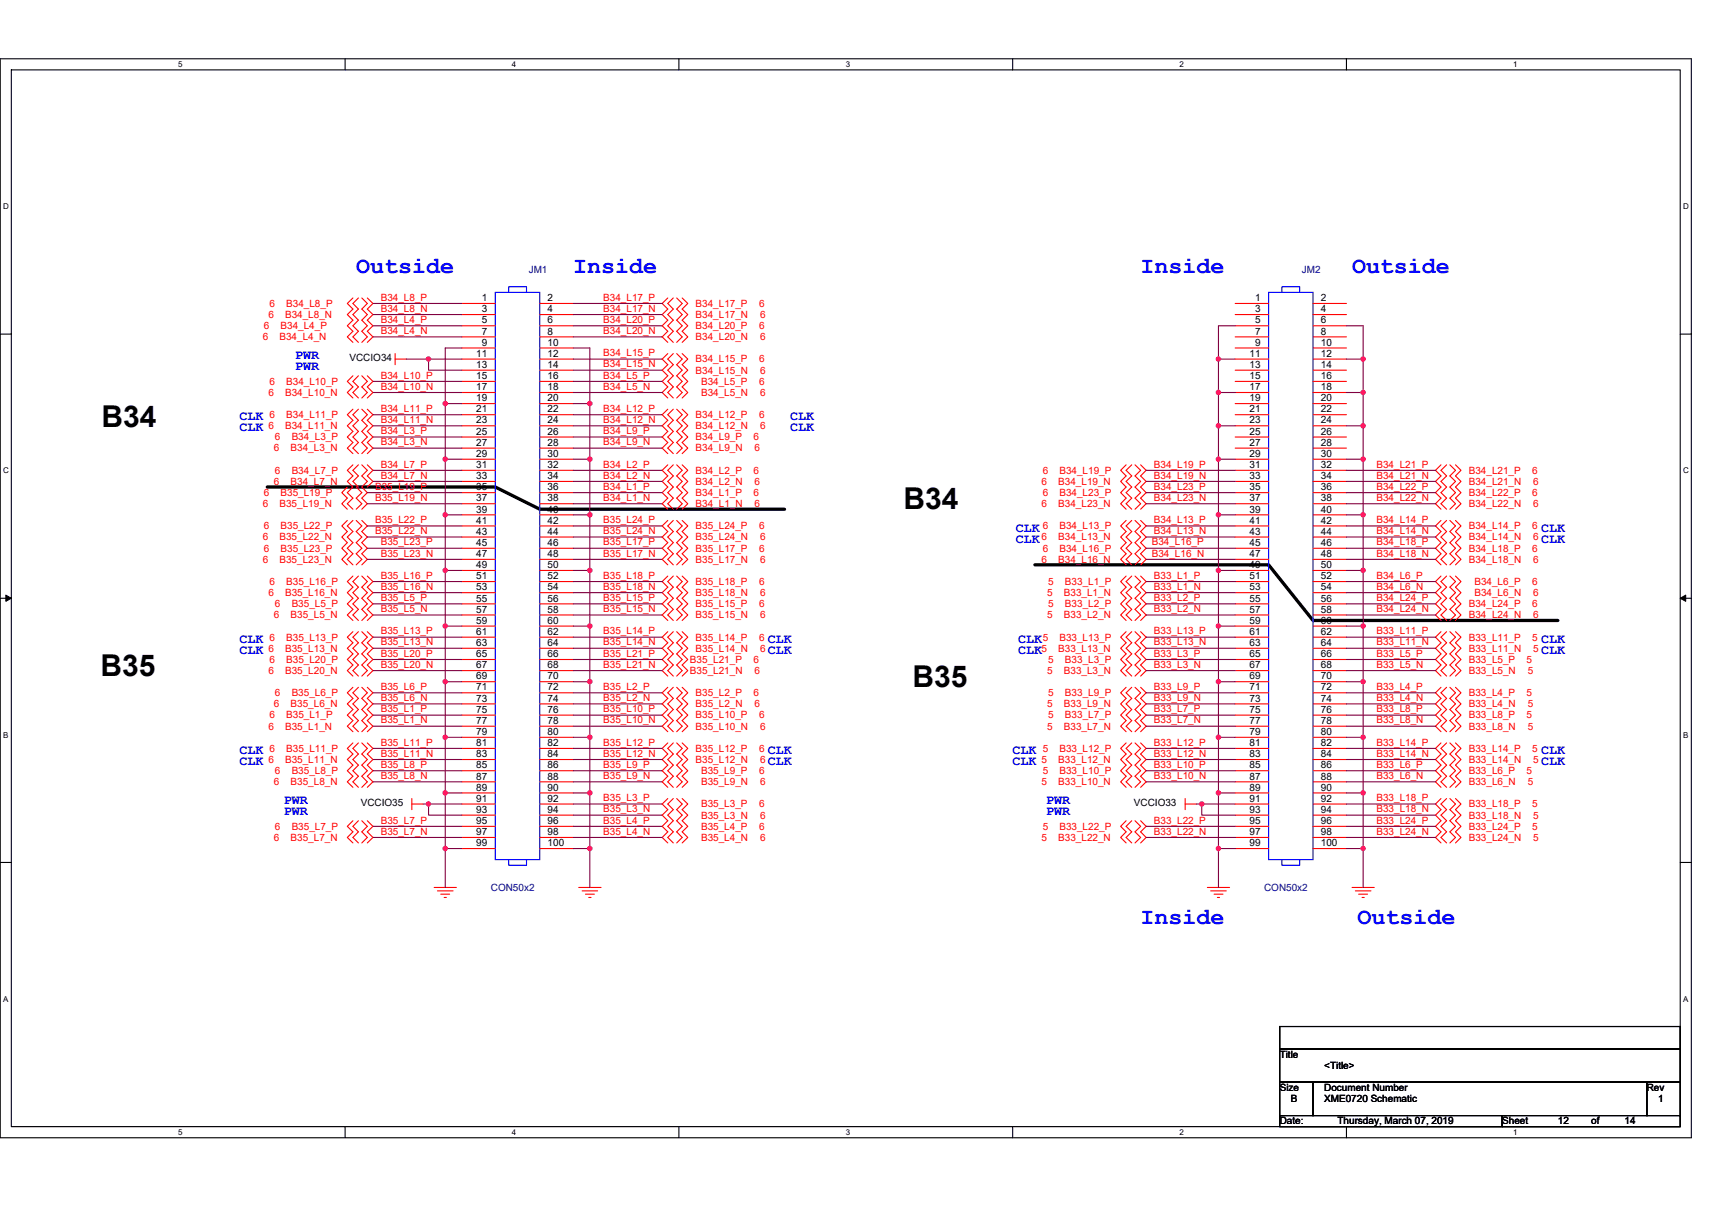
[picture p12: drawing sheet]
<svg xmlns="http://www.w3.org/2000/svg" width="297mm" height="210mm" viewBox="0 0 297 210" stroke-linecap="round" stroke-linejoin="round" font-family="sans-serif">
<path d="M0 10.2h293.5v187.2h-293.5zM2 12.1h289.5v183.4h-289.5z" fill="none" stroke="#000" stroke-width=".19"/>
<g fill="#fff">
<path d="M30.9 10.4h.8v1.6h-.8z"/>
<path d="M30.9 195.7h.8v1.6h-.8z"/>
</g>
<path d="M59.9 10.2v1.9M59.9 195.5v1.9" fill="none" stroke="#000" stroke-width=".19"/>
<g fill="#fff">
<path d="M88.8 10.4h.8v1.6h-.8z"/>
<path d="M88.8 195.7h.8v1.6h-.8z"/>
</g>
<path d="M117.8 10.2v1.9M117.8 195.5v1.9" fill="none" stroke="#000" stroke-width=".19"/>
<g fill="#fff">
<path d="M146.7 10.4h.8v1.6h-.8z"/>
<path d="M146.7 195.7h.8v1.6h-.8z"/>
</g>
<path d="M175.7 10.2v1.9M175.7 195.5v1.9" fill="none" stroke="#000" stroke-width=".19"/>
<g fill="#fff">
<path d="M204.7 10.4h.7v1.6h-.7z"/>
<path d="M204.7 195.7h.7v1.6h-.7z"/>
</g>
<path d="M233.6 10.2v1.9M233.6 195.5v1.9" fill="none" stroke="#000" stroke-width=".19"/>
<g fill="#fff">
<path d="M262.6 10.4h.7v1.6h-.7z"/>
<path d="M262.6 195.7h.7v1.6h-.7z"/>
<path d="M.5 35.1h1v1.5h-1z"/>
<path d="M292 35.1h1v1.5h-1z"/>
<path d="M.5 80.9h1v1.5h-1z"/>
<path d="M292 80.9h1v1.5h-1z"/>
</g>
<path d="M0 58h2M291.5 58h2" fill="none" stroke="#000" stroke-width=".19"/>
<g fill="#fff">
<path d="M.5 126.7h.9v1.6h-.9z"/>
<path d="M292 126.7h.9v1.6h-.9z"/>
</g>
<path d="M0 103.8h2M291.5 103.8h2" fill="none" stroke="#000" stroke-width=".19"/>
<path d="M1 103.3l1 .5-1 .6zM291.5 103.8l1-.5v1.1z" fill="#000" stroke="#000" stroke-width=".17"/>
<g fill="#fff">
<path d="M.5 172.6h.9v1.5h-.9z"/>
<path d="M292 172.6h.9v1.5h-.9z"/>
</g>
<path d="M0 149.7h2M291.5 149.7h2M222 178.1h69.5v3.9h-69.5zM222 182h69.5v5.8h-69.5zM222 187.8h5.8v5.8h-5.8zM222 193.6h38.6v1.9h-38.6zM227.8 187.8h57.9v5.8h-57.9zM260.6 193.6h30.9v1.9h-30.9zM285.7 187.8h5.8v5.8h-5.8z" fill="none" stroke="#000" stroke-width=".19"/>
<path d="M46.4 84.5h39.5l7.8 3.9h42.4M179.6 98h40.5l7.7 9.7h42.5" fill="none" stroke="#000" stroke-width=".57"/>
<g fill="none" stroke="#f00" stroke-width=".19">
<path d="M61.2 51.7l-.9 1 .9 .9-.9 1 .9 1-.9 .9 .9 1-.9 1 .9 .9M62.2 51.7l-1 1 1 .9-1 1 1 1-1 .9 1 1-1 1 1 .9M62.8 51.7l.9 1-.9 .9 .9 1-.9 1 .9 .9-.9 1 .9 1-.9 .9M63.7 51.7l1 1-1 .9 1 1-1 1 1 .9-1 1 1 1-1 .9M80.2 52.7h5.7M80.2 54.6h5.7M80.2 56.5h5.7M80.2 58.5h5.7M93.7 52.7h5.8M93.7 54.6h5.8M93.7 56.5h5.8M93.7 58.5h5.8"/>
<path d="M115.9 51.7l-1 1 1 .9-1 1 1 1-1 .9 1 1-1 1 1 .9M116.8 51.7l-.9 1 .9 .9-.9 1 .9 1-.9 .9 .9 1-.9 1 .9 .9M117.4 51.7l1 1-1 .9 1 1-1 1 1 .9-1 1 1 1-1 .9M118.4 51.7l.9 1-.9 .9 .9 1-.9 1 .9 .9-.9 1 .9 1-.9 .9M214.3 52.7h5.8M214.3 54.6h5.8M214.3 56.5h5.8M214.3 58.5h5.8M227.8 52.7h5.8M227.8 54.6h5.8M227.8 56.5h5.8M227.8 58.5h5.8"/>
<path d="M61.2 71l-.9 1 .9 .9-.9 1 .9 1-.9 .9 .9 1-.9 1 .9 .9M61.2 65.2l-.9 1 .9 .9-.9 1 .9 1M62.2 71l-1 1 1 .9-1 1 1 1-1 .9 1 1-1 1 1 .9M62.2 65.2l-1 1 1 .9-1 1 1 1M62.8 71l.9 1-.9 .9 .9 1-.9 1 .9 .9-.9 1 .9 1-.9 .9M62.8 65.2l.9 1-.9 .9 .9 1-.9 1M63.7 71l1 1-1 .9 1 1-1 1 1 .9-1 1 1 1-1 .9M63.7 65.2l1 1-1 .9 1 1-1 1M68.6 62.3h1.9M68.6 61.4v1.9M80.2 60.4h5.7M80.2 62.3h5.7"/>
<path d="M80.2 64.2h5.7M80.2 66.2h5.7M80.2 68.1h5.7M80.2 70h5.7M80.2 72h5.7M80.2 73.9h5.7M80.2 75.8h5.7M80.2 77.8h5.7M80.2 79.7h5.7M93.7 60.4h5.8M93.7 62.3h5.8M93.7 64.2h5.8"/>
<path d="M93.7 66.2h5.8M93.7 68.1h5.8M93.7 70h5.8M93.7 72h5.8M93.7 73.9h5.8M93.7 75.8h5.8M93.7 77.8h5.8M93.7 79.7h5.8M115.9 71l-1 1 1 .9-1 1 1 1-1 .9 1 1-1 1 1 .9M115.9 61.4l-1 .9 1 1-1 .9 1 1-1 1 1 .9-1 1 1 1M116.8 71l-.9 1 .9 .9-.9 1 .9 1-.9 .9 .9 1-.9 1 .9 .9M116.8 61.4l-.9 .9 .9 1-.9 .9 .9 1-.9 1 .9 .9-.9 1 .9 1"/>
<path d="M117.4 71l1 1-1 .9 1 1-1 1 1 .9-1 1 1 1-1 .9M117.4 61.4l1 .9-1 1 1 .9-1 1 1 1-1 .9 1 1-1 1M118.4 71l.9 1-.9 .9 .9 1-.9 1 .9 .9-.9 1 .9 1-.9 .9M118.4 61.4l.9 .9-.9 1 .9 .9-.9 1 .9 1-.9 .9 .9 1-.9 1M214.3 60.4h5.8M214.3 62.3h5.8M214.3 64.2h5.8M214.3 66.2h5.8M214.3 68.1h5.8M214.3 70h5.8M214.3 72h5.8M214.3 73.9h5.8"/>
<path d="M214.3 75.8h5.8M214.3 77.8h5.8M214.3 79.7h5.8M227.8 60.4h5.8M227.8 62.3h5.8M227.8 64.2h5.8M227.8 66.2h5.8M227.8 68.1h5.8M227.8 70h5.8M227.8 72h5.8M227.8 73.9h5.8M227.8 75.8h5.8"/>
<path d="M227.8 77.8h5.8M227.8 79.7h5.8M60.3 90.3l-1 1 1 .9-1 1 1 1-1 .9 1 1-1 1 1 .9M60.3 84.5l-1 1 1 .9-1 1 1 1M61.2 100l-.9 .9 .9 1-.9 .9 .9 1-.9 1 .9 .9-.9 1 .9 1M61.2 80.7l-.9 .9 .9 1-.9 .9 .9 1-.9 1 .9 .9-.9 1 .9 1M61.2 90.3l-.9 1 .9 .9-.9 1 .9 1-.9 .9 .9 1-.9 1 .9 .9M61.8 90.3l1 1-1 .9 1 1-1 1 1 .9-1 1 1 1-1 .9M61.8 84.5l1 1-1 .9 1 1-1 1M62.2 100l-1 .9 1 1-1 .9 1 1-1 1 1 .9-1 1 1 1M62.2 80.7l-1 .9 1 1-1 .9 1 1M62.8 100l.9 .9-.9 1 .9 .9-.9 1 .9 1-.9 .9 .9 1-.9 1"/>
<path d="M62.8 90.3l.9 1-.9 .9 .9 1-.9 1 .9 .9-.9 1 .9 1-.9 .9M62.8 80.7l.9 .9-.9 1 .9 .9-.9 1 .9 1-.9 .9 .9 1-.9 1M63.7 100l1 .9-1 1 1 .9-1 1 1 1-1 .9 1 1-1 1M63.7 80.7l1 .9-1 1 1 .9-1 1M80.2 81.6h5.7M80.2 83.5h5.7M80.2 85.5h5.7M80.2 87.4h5.7M80.2 89.3h5.7M80.2 91.3h5.7M80.2 93.2h5.7M80.2 95.1h5.7"/>
<path d="M80.2 97.1h5.7M80.2 99h5.7M93.7 81.6h5.8M93.7 83.5h5.8M93.7 85.5h5.8M93.7 87.4h5.8M93.7 89.3h5.8M93.7 91.3h5.8M93.7 93.2h5.8M93.7 95.1h5.8M93.7 97.1h5.8M93.7 99h5.8"/>
<path d="M115.9 80.7l-1 .9 1 1-1 .9 1 1-1 1 1 .9-1 1 1 1M115.9 100l-1 .9 1 1-1 .9 1 1-1 1 1 .9-1 1 1 1M115.9 90.3l-1 1 1 .9-1 1 1 1-1 .9 1 1-1 1 1 .9M116.8 80.7l-.9 .9 .9 1-.9 .9 .9 1-.9 1 .9 .9-.9 1 .9 1M116.8 100l-.9 .9 .9 1-.9 .9 .9 1-.9 1 .9 .9-.9 1 .9 1M116.8 90.3l-.9 1 .9 .9-.9 1 .9 1-.9 .9 .9 1-.9 1 .9 .9M117.4 80.7l1 .9-1 1 1 .9-1 1 1 1-1 .9 1 1-1 1M117.4 100l1 .9-1 1 1 .9-1 1 1 1-1 .9 1 1-1 1M117.4 90.3l1 1-1 .9 1 1-1 1 1 .9-1 1 1 1-1 .9M118.4 80.7l.9 .9-.9 1 .9 .9-.9 1 .9 1-.9 .9 .9 1-.9 1M118.4 100l.9 .9-.9 1 .9 .9-.9 1 .9 1-.9 .9 .9 1-.9 1M118.4 90.3l.9 1-.9 .9 .9 1-.9 1 .9 .9-.9 1 .9 1-.9 .9"/>
<path d="M195.4 90.3l-1 1 1 .9-1 1 1 1-1 .9 1 1-1 1 1 .9M195.4 80.7l-1 .9 1 1-1 .9 1 1-1 1 1 .9-1 1 1 1M195.4 100l-1 .9 1 1-1 .9 1 1-1 1 1 .9-1 1 1 1M196.4 90.3l-1 1 1 .9-1 1 1 1-1 .9 1 1-1 1 1 .9M196.4 80.7l-1 .9 1 1-1 .9 1 1-1 1 1 .9-1 1 1 1M196.4 100l-1 .9 1 1-1 .9 1 1-1 1 1 .9-1 1 1 1M196.9 90.3l1 1-1 .9 1 1-1 1 1 .9-1 1 1 1-1 .9M196.9 80.7l1 .9-1 1 1 .9-1 1 1 1-1 .9 1 1-1 1M196.9 100l1 .9-1 1 1 .9-1 1 1 1-1 .9 1 1-1 1M197.9 90.3l1 1-1 .9 1 1-1 1 1 .9-1 1 1 1-1 .9M197.9 80.7l1 .9-1 1 1 .9-1 1 1 1-1 .9 1 1-1 1M197.9 100l1 .9-1 1 1 .9-1 1 1 1-1 .9 1 1-1 1"/>
<path d="M214.3 81.6h5.8M214.3 83.5h5.8M214.3 85.5h5.8M214.3 87.4h5.8M214.3 89.3h5.8M214.3 91.3h5.8M214.3 93.2h5.8M214.3 95.1h5.8M214.3 97.1h5.8M214.3 99h5.8M227.8 81.6h5.8M227.8 83.5h5.8"/>
<path d="M227.8 85.5h5.8M227.8 87.4h5.8M227.8 89.3h5.8M227.8 91.3h5.8M227.8 93.2h5.8M227.8 95.1h5.8M227.8 97.1h5.8M227.8 99h5.8M250 90.3l-.9 1 .9 .9-.9 1 .9 1-.9 .9 .9 1-.9 1 .9 .9M250 100l-.9 .9 .9 1-.9 .9 .9 1-.9 1 .9 .9-.9 1 .9 1M250 80.7l-.9 .9 .9 1-.9 .9 .9 1-.9 1 .9 .9-.9 1 .9 1M251 90.3l-1 1 1 .9-1 1 1 1-1 .9 1 1-1 1 1 .9"/>
<path d="M251 100l-1 .9 1 1-1 .9 1 1-1 1 1 .9-1 1 1 1M251 80.7l-1 .9 1 1-1 .9 1 1-1 1 1 .9-1 1 1 1M251.6 90.3l.9 1-.9 .9 .9 1-.9 1 .9 .9-.9 1 .9 1-.9 .9M251.6 100l.9 .9-.9 1 .9 .9-.9 1 .9 1-.9 .9 .9 1-.9 1M251.6 80.7l.9 .9-.9 1 .9 .9-.9 1 .9 1-.9 .9 .9 1-.9 1M252.5 90.3l1 1-1 .9 1 1-1 1 1 .9-1 1 1 1-1 .9M252.5 100l1 .9-1 1 1 .9-1 1 1 1-1 .9 1 1-1 1M252.5 80.7l1 .9-1 1 1 .9-1 1 1 1-1 .9 1 1-1 1M61.2 109.6l-.9 1 .9 .9-.9 1 .9 1-.9 .9 .9 1-.9 1 .9 .9M61.2 119.3l-.9 .9 .9 1-.9 1 .9 .9-.9 1 .9 1-.9 .9 .9 1M62.2 109.6l-1 1 1 .9-1 1 1 1-1 .9 1 1-1 1 1 .9M62.2 119.3l-1 .9 1 1-1 1 1 .9-1 1 1 1-1 .9 1 1"/>
<path d="M62.8 109.6l.9 1-.9 .9 .9 1-.9 1 .9 .9-.9 1 .9 1-.9 .9M62.8 119.3l.9 .9-.9 1 .9 1-.9 .9 .9 1-.9 1 .9 .9-.9 1M63.7 109.6l1 1-1 .9 1 1-1 1 1 .9-1 1 1 1-1 .9M63.7 119.3l1 .9-1 1 1 1-1 .9 1 1-1 1 1 .9-1 1M80.2 100.9h5.7M80.2 102.8h5.7M80.2 104.8h5.7M80.2 106.7h5.7M80.2 108.6h5.7M80.2 110.6h5.7M80.2 112.5h5.7M80.2 114.4h5.7"/>
<path d="M80.2 116.4h5.7M80.2 118.3h5.7M93.7 100.9h5.8M93.7 102.8h5.8M93.7 104.8h5.8M93.7 106.7h5.8M93.7 108.6h5.8M93.7 110.6h5.8M93.7 112.5h5.8M93.7 114.4h5.8M93.7 116.4h5.8M93.7 118.3h5.8"/>
<path d="M115.9 109.6l-1 1 1 .9-1 1 1 1-1 .9 1 1-1 1 1 .9M115.9 119.3l-1 .9 1 1-1 1 1 .9-1 1 1 1-1 .9 1 1M116.8 109.6l-.9 1 .9 .9-.9 1 .9 1-.9 .9 .9 1-.9 1 .9 .9M116.8 119.3l-.9 .9 .9 1-.9 1 .9 .9-.9 1 .9 1-.9 .9 .9 1M117.4 109.6l1 1-1 .9 1 1-1 1 1 .9-1 1 1 1-1 .9M117.4 119.3l1 .9-1 1 1 1-1 .9 1 1-1 1 1 .9-1 1M118.4 109.6l.9 1-.9 .9 .9 1-.9 1 .9 .9-.9 1 .9 1-.9 .9M118.4 119.3l.9 .9-.9 1 .9 1-.9 .9 .9 1-.9 1 .9 .9-.9 1M195.4 109.6l-1 1 1 .9-1 1 1 1-1 .9 1 1-1 1 1 .9M195.4 119.3l-1 .9 1 1-1 1 1 .9-1 1 1 1-1 .9 1 1M196.4 109.6l-1 1 1 .9-1 1 1 1-1 .9 1 1-1 1 1 .9M196.4 119.3l-1 .9 1 1-1 1 1 .9-1 1 1 1-1 .9 1 1"/>
<path d="M196.9 109.6l1 1-1 .9 1 1-1 1 1 .9-1 1 1 1-1 .9M196.9 119.3l1 .9-1 1 1 1-1 .9 1 1-1 1 1 .9-1 1M197.9 109.6l1 1-1 .9 1 1-1 1 1 .9-1 1 1 1-1 .9M197.9 119.3l1 .9-1 1 1 1-1 .9 1 1-1 1 1 .9-1 1M214.3 100.9h5.8M214.3 102.8h5.8M214.3 104.8h5.8M214.3 106.7h5.8M214.3 108.6h5.8M214.3 110.6h5.8M214.3 112.5h5.8M214.3 114.4h5.8"/>
<path d="M214.3 116.4h5.8M214.3 118.3h5.8M227.8 100.9h5.8M227.8 102.8h5.8M227.8 104.8h5.8M227.8 106.7h5.8M227.8 108.6h5.8M227.8 110.6h5.8M227.8 112.5h5.8M227.8 114.4h5.8M227.8 116.4h5.8M227.8 118.3h5.8"/>
<path d="M250 119.3l-.9 .9 .9 1-.9 1 .9 .9-.9 1 .9 1-.9 .9 .9 1M250 109.6l-.9 1 .9 .9-.9 1 .9 1-.9 .9 .9 1-.9 1 .9 .9M251 119.3l-1 .9 1 1-1 1 1 .9-1 1 1 1-1 .9 1 1M251 109.6l-1 1 1 .9-1 1 1 1-1 .9 1 1-1 1 1 .9M251.6 119.3l.9 .9-.9 1 .9 1-.9 .9 .9 1-.9 1 .9 .9-.9 1M251.6 109.6l.9 1-.9 .9 .9 1-.9 1 .9 .9-.9 1 .9 1-.9 .9M252.5 119.3l1 .9-1 1 1 1-1 .9 1 1-1 1 1 .9-1 1M252.5 109.6l1 1-1 .9 1 1-1 1 1 .9-1 1 1 1-1 .9M61.2 128.9l-.9 1 .9 1-.9 .9 .9 1-.9 1 .9 .9-.9 1 .9 .9M62.2 128.9l-1 1 1 1-1 .9 1 1-1 1 1 .9-1 1 1 .9M62.8 128.9l.9 1-.9 1 .9 .9-.9 1 .9 1-.9 .9 .9 1-.9 .9M63.7 128.9l1 1-1 1 1 .9-1 1 1 1-1 .9 1 1-1 .9"/>
<path d="M71.5 139.5h1.9M71.5 138.6v1.9M80.2 120.2h5.7M80.2 122.2h5.7M80.2 124.1h5.7M80.2 126h5.7M80.2 128h5.7M80.2 129.9h5.7M80.2 131.8h5.7M80.2 133.8h5.7M80.2 135.7h5.7M80.2 137.6h5.7"/>
<path d="M80.2 139.5h5.7M93.7 120.2h5.8M93.7 122.2h5.8M93.7 124.1h5.8M93.7 126h5.8M93.7 128h5.8M93.7 129.9h5.8M93.7 131.8h5.8M93.7 133.8h5.8M93.7 135.7h5.8M93.7 137.6h5.8M93.7 139.5h5.8"/>
<path d="M115.9 128.9l-1 1 1 1-1 .9 1 1-1 1 1 .9-1 1 1 .9M115.9 138.6l-1 .9 1 1-1 1 1 .9-1 1 1 1-1 .9 1 1M116.8 128.9l-.9 1 .9 1-.9 .9 .9 1-.9 1 .9 .9-.9 1 .9 .9M116.8 138.6l-.9 .9 .9 1-.9 1 .9 .9-.9 1 .9 1-.9 .9 .9 1M117.4 128.9l1 1-1 1 1 .9-1 1 1 1-1 .9 1 1-1 .9M117.4 138.6l1 .9-1 1 1 1-1 .9 1 1-1 1 1 .9-1 1M118.4 128.9l.9 1-.9 1 .9 .9-.9 1 .9 1-.9 .9 .9 1-.9 .9M118.4 138.6l.9 .9-.9 1 .9 1-.9 .9 .9 1-.9 1 .9 .9-.9 1M195.4 128.9l-1 1 1 1-1 .9 1 1-1 1 1 .9-1 1 1 .9M196.4 128.9l-1 1 1 1-1 .9 1 1-1 1 1 .9-1 1 1 .9M196.9 128.9l1 1-1 1 1 .9-1 1 1 1-1 .9 1 1-1 .9M197.9 128.9l1 1-1 1 1 .9-1 1 1 1-1 .9 1 1-1 .9"/>
<path d="M205.6 139.5h2M205.6 138.6v1.9M214.3 120.2h5.8M214.3 122.2h5.8M214.3 124.1h5.8M214.3 126h5.8M214.3 128h5.8M214.3 129.9h5.8M214.3 131.8h5.8M214.3 133.8h5.8M214.3 135.7h5.8M214.3 137.6h5.8"/>
<path d="M214.3 139.5h5.8M227.8 120.2h5.8M227.8 122.2h5.8M227.8 124.1h5.8M227.8 126h5.8M227.8 128h5.8M227.8 129.9h5.8M227.8 131.8h5.8M227.8 133.8h5.8M227.8 135.7h5.8M227.8 137.6h5.8M227.8 139.5h5.8"/>
<path d="M250 128.9l-.9 1 .9 1-.9 .9 .9 1-.9 1 .9 .9-.9 1 .9 .9M250 138.6l-.9 .9 .9 1-.9 1 .9 .9-.9 1 .9 1-.9 .9 .9 1M251 128.9l-1 1 1 1-1 .9 1 1-1 1 1 .9-1 1 1 .9M251 138.6l-1 .9 1 1-1 1 1 .9-1 1 1 1-1 .9 1 1M251.6 128.9l.9 1-.9 1 .9 .9-.9 1 .9 1-.9 .9 .9 1-.9 .9M251.6 138.6l.9 .9-.9 1 .9 1-.9 .9 .9 1-.9 1 .9 .9-.9 1M252.5 128.9l1 1-1 1 1 .9-1 1 1 1-1 .9 1 1-1 .9M252.5 138.6l1 .9-1 1 1 1-1 .9 1 1-1 1 1 .9-1 1M61.2 142.4l-.9 1 .9 1-.9 .9 .9 1M62.2 142.4l-1 1 1 1-1 .9 1 1M62.8 142.4l.9 1-.9 1 .9 .9-.9 1M63.7 142.4l1 1-1 1 1 .9-1 1"/>
<path d="M75.3 154h3.9M75.9 154.6h2.7M76.5 155.2h1.5M77.1 155.7h.3M80.2 141.5h5.7M80.2 143.4h5.7M80.2 145.3h5.7M80.2 147.3h5.7M93.7 141.5h5.8M93.7 143.4h5.8M93.7 145.3h5.8M93.7 147.3h5.8"/>
<path d="M100.4 154h3.9M101 154.6h2.7M101.6 155.2h1.5M102.1 155.7h.4M195.4 142.4l-1 1 1 1-1 .9 1 1M196.4 142.4l-1 1 1 1-1 .9 1 1M196.9 142.4l1 1-1 1 1 .9-1 1M197.9 142.4l1 1-1 1 1 .9-1 1M209.5 154h3.8M210.1 154.6h2.7M210.6 155.2h1.6M211.2 155.7h.4"/>
<path d="M214.3 141.5h5.8M214.3 143.4h5.8M214.3 145.3h5.8M214.3 147.3h5.8M227.8 141.5h5.8M227.8 143.4h5.8M227.8 145.3h5.8M227.8 147.3h5.8M234.6 154h3.8M235.2 154.6h2.7M235.7 155.2h1.6M236.3 155.7h.4"/>
</g>
<path d="M85.9 50.7h7.8v98.5h-7.8zM88.3 50.7v-.9h3.1v.9M220.1 50.7h7.7v98.5h-7.7zM222.4 50.7v-.9h3.1v.9M88.3 149.2v1h3.1v-1M222.4 149.2v1h3.1v-1" fill="none" stroke="#00f" stroke-width=".19"/>
<g fill="none" stroke="#800040" stroke-width=".19">
<path d="M64.7 52.7h15.5M64.7 54.6h15.5M64.7 56.5h15.5M64.7 58.5h15.5M99.5 54.6h15.4M99.5 52.7h15.4M99.5 58.5h15.4M99.5 56.5h15.4M214.3 56.5h-2.9v5.8M233.6 56.5h2.9v5.8M64.7 73.9h15.5M64.7 72h15.5"/>
<path d="M64.7 77.8h15.5M64.7 75.8h15.5M64.7 68.1h15.5M64.7 66.2h15.5M70.5 62.3h3.9v1.9h5.8M74.4 62.3h5.8M77.3 79.7v9.6M77.3 70v9.7M77.3 79.7h2.9M77.3 70h2.9M80.2 60.4h-2.9v9.6M99.5 73.9h15.4"/>
<path d="M99.5 72h15.4M99.5 75.8h15.4M99.5 77.8h15.4M99.5 66.2h15.4M99.5 68.1h15.4M99.5 64.2h15.4M99.5 62.3h15.4M99.5 70h2.8M99.5 79.7h2.8M99.5 60.4h2.8v9.6M102.3 70v9.7M102.3 79.7v9.6"/>
<path d="M211.4 62.3h2.9M211.4 68.1h2.9M211.4 73.9h2.9M211.4 79.7h2.9M211.4 62.3v5.8M211.4 68.1v5.8M211.4 73.9v5.8M211.4 79.7v9.6M233.6 62.3h2.9M233.6 68.1h2.9M233.6 73.9h2.9M233.6 79.7h2.9"/>
<path d="M236.5 62.3v5.8M236.5 68.1v5.8M236.5 73.9v5.8M236.5 79.7v9.6M63.7 95.1h16.5M63.7 97.1h16.5M63.7 87.4h16.5M63.7 85.5h16.5M63.7 91.3h16.5M63.7 93.2h16.5M64.7 81.6h15.5M64.7 83.5h15.5"/>
<path d="M77.3 99v9.6M77.3 89.3v9.7M77.3 99h2.9M77.3 89.3h2.9M99.5 87.4h15.4M99.5 85.5h15.4M99.5 81.6h15.4M99.5 83.5h15.4M99.5 95.1h15.4M99.5 97.1h15.4M99.5 91.3h15.4M99.5 93.2h15.4"/>
<path d="M99.5 89.3h2.8M99.5 99h2.8M102.3 99v9.6M102.3 89.3v9.7M198.9 91.3h15.4M198.9 93.2h15.4M198.9 81.6h15.4M198.9 83.5h15.4M198.9 87.4h15.4M198.9 85.5h15.4M198.9 97.1h15.4M198.9 95.1h15.4"/>
<path d="M211.4 99h2.9M211.4 89.3h2.9M211.4 89.3v9.7M211.4 99v9.6M233.6 93.2h15.5M233.6 81.6h15.5M233.6 83.5h15.5M233.6 87.4h15.5M233.6 85.5h15.5M233.6 95.1h15.5M233.6 97.1h15.5M233.6 91.3h15.5"/>
<path d="M233.6 89.3h2.9M233.6 99h2.9M236.5 99v9.6M236.5 89.3v9.7M64.7 106.7h15.5M64.7 112.5h15.5M64.7 110.6h15.5M64.7 104.8h15.5M64.7 114.4h15.5M64.7 116.4h15.5M64.7 100.9h15.5M64.7 102.8h15.5"/>
<path d="M77.3 118.3v9.7M77.3 108.6v9.7M77.3 118.3h2.9M77.3 108.6h2.9M99.5 112.5h15.4M99.5 110.6h15.4M99.5 114.4h15.4M99.5 116.4h15.4M99.5 106.7h15.4M99.5 104.8h15.4M99.5 102.8h15.4M99.5 100.9h15.4"/>
<path d="M99.5 118.3h2.8v9.7M99.5 108.6h2.8v9.7M198.9 110.6h15.4M198.9 112.5h15.4M198.9 106.7h15.4M198.9 104.8h15.4M198.9 100.9h15.4M198.9 102.8h15.4M198.9 114.4h15.4M198.9 116.4h15.4M211.4 118.3h2.9M211.4 108.6h2.9"/>
<path d="M211.4 118.3v9.7M211.4 108.6v9.7M233.6 106.7h15.5M233.6 104.8h15.5M233.6 110.6h15.5M233.6 112.5h15.5M233.6 114.4h15.5M233.6 116.4h15.5M233.6 100.9h15.5M233.6 102.8h15.5M233.6 118.3h2.9v9.7M233.6 108.6h2.9v9.7"/>
<path d="M64.7 129.9h15.5M64.7 131.8h15.5M64.7 135.7h15.5M64.7 133.8h15.5M64.7 126h15.5M64.7 124.1h15.5M64.7 120.2h15.5M64.7 122.2h15.5M73.4 139.5h1v2h5.8M74.4 139.5h5.8M77.3 137.6v9.7M77.3 128v9.6"/>
<path d="M77.3 137.6h2.9M77.3 128h2.9M99.5 129.9h15.4M99.5 131.8h15.4M99.5 139.5h15.4M99.5 135.7h15.4M99.5 133.8h15.4M99.5 126h15.4M99.5 124.1h15.4M99.5 122.2h15.4M99.5 120.2h15.4M99.5 137.6h2.8"/>
<path d="M99.5 128h2.8M102.3 137.6v9.7M102.3 128v9.6M198.9 129.9h15.4M198.9 131.8h15.4M198.9 122.2h15.4M198.9 120.2h15.4M198.9 126h15.4M198.9 124.1h15.4M198.9 133.8h15.4M198.9 135.7h15.4M207.6 139.5h.9v2h5.8"/>
<path d="M208.5 139.5h5.8M211.4 128h2.9M211.4 128v9.6M211.4 137.6h2.9M211.4 137.6v9.7M233.6 122.2h15.5M233.6 120.2h15.5M233.6 133.8h15.5M233.6 135.7h15.5M233.6 131.8h15.5M233.6 129.9h15.5M233.6 124.1h15.5"/>
<path d="M233.6 126h15.5M233.6 139.5h15.5M233.6 137.6h2.9M233.6 128h2.9M236.5 137.6v9.7M236.5 128v9.6M64.7 145.3h15.5M64.7 143.4h15.5M77.3 147.3v6.7M77.3 147.3h2.9M99.5 145.3h15.4M99.5 143.4h15.4"/>
<path d="M99.5 141.5h15.4M99.5 147.3h2.8M102.3 147.3v6.7M198.9 145.3h15.4M198.9 143.4h15.4M211.4 147.3h2.9M211.4 147.3v6.7M233.6 141.5h15.5M233.6 143.4h15.5M233.6 145.3h15.5M233.6 147.3h2.9M236.5 147.3v6.7"/>
</g>
<g fill="#f0f" stroke="#f0f" stroke-width=".19">
<circle cx="74.3" cy="62.3" r=".38"/>
<circle cx="208.5" cy="139.5" r=".38"/>
<circle cx="77.2" cy="70" r=".38"/>
<circle cx="77.2" cy="89.3" r=".38"/>
<circle cx="77.2" cy="79.7" r=".38"/>
<circle cx="102.3" cy="89.3" r=".38"/>
<circle cx="102.3" cy="79.7" r=".38"/>
<circle cx="77.2" cy="108.6" r=".38"/>
<circle cx="77.2" cy="99" r=".38"/>
<circle cx="102.3" cy="108.6" r=".38"/>
<circle cx="102.3" cy="99" r=".38"/>
<circle cx="77.2" cy="118.3" r=".38"/>
<circle cx="102.3" cy="118.3" r=".38"/>
<circle cx="77.2" cy="137.6" r=".38"/>
<circle cx="77.2" cy="127.9" r=".38"/>
<circle cx="102.3" cy="137.6" r=".38"/>
<circle cx="102.3" cy="127.9" r=".38"/>
<circle cx="77.2" cy="147.2" r=".38"/>
<circle cx="102.3" cy="147.2" r=".38"/>
<circle cx="102.3" cy="70" r=".38"/>
<circle cx="236.5" cy="108.6" r=".38"/>
<circle cx="236.5" cy="99" r=".38"/>
<circle cx="236.5" cy="118.3" r=".38"/>
<circle cx="236.5" cy="137.6" r=".38"/>
<circle cx="236.5" cy="127.9" r=".38"/>
<circle cx="236.5" cy="147.2" r=".38"/>
<circle cx="211.4" cy="108.6" r=".38"/>
<circle cx="211.4" cy="99" r=".38"/>
<circle cx="211.4" cy="137.6" r=".38"/>
<circle cx="211.4" cy="127.9" r=".38"/>
<circle cx="211.4" cy="147.2" r=".38"/>
<circle cx="211.4" cy="118.3" r=".38"/>
<circle cx="236.5" cy="62.3" r=".38"/>
<circle cx="211.4" cy="62.3" r=".38"/>
<circle cx="211.4" cy="73.9" r=".38"/>
<circle cx="211.4" cy="68.1" r=".38"/>
<circle cx="211.4" cy="89.3" r=".38"/>
<circle cx="211.4" cy="79.7" r=".38"/>
<circle cx="236.5" cy="68.1" r=".38"/>
<circle cx="236.5" cy="73.9" r=".38"/>
<circle cx="236.5" cy="89.3" r=".38"/>
<circle cx="236.5" cy="79.7" r=".38"/>
<circle cx="74.3" cy="139.5" r=".38"/>
</g>
<g font-size="5.2">
<text x="17.6" y="74.1">B34</text>
<text x="156.8" y="88.4">B34</text>
<text x="17.4" y="117.3">B35</text>
<text x="158.3" y="119.3">B35</text>
</g>
<g font-size="4" fill="#00f">
<text x="61.8" y="47.4">Outside</text>
<text x="99.5" y="47.4">Inside</text>
<text x="197.9" y="47.4">Inside</text>
<text x="234.6" y="47.4">Outside</text>
<text x="197.9" y="160.3">Inside</text>
<text x="235.5" y="160.3">Outside</text>
</g>
<g font-size="2.3" fill="#00f">
<text x="51.2" y="62.3">PWR</text>
<text x="51.2" y="64.2">PWR</text>
<text x="41.5" y="72.9">CLK</text>
<text x="41.5" y="74.9">CLK</text>
<text x="137.1" y="74.9">CLK</text>
<text x="137.1" y="72.9">CLK</text>
<text x="176.3" y="92.2">CLK</text>
<text x="176.3" y="94.2">CLK</text>
<text x="267.4" y="92.2">CLK</text>
<text x="267.4" y="94.2">CLK</text>
<text x="41.5" y="113.5">CLK</text>
<text x="41.5" y="111.5">CLK</text>
<text x="133.2" y="111.5">CLK</text>
<text x="133.2" y="113.5">CLK</text>
<text x="176.7" y="111.5">CLK</text>
<text x="176.7" y="113.5">CLK</text>
<text x="267.4" y="111.5">CLK</text>
<text x="267.4" y="113.5">CLK</text>
<text x="41.5" y="130.9">CLK</text>
<text x="133.2" y="130.9">CLK</text>
<text x="175.7" y="130.9">CLK</text>
<text x="267.4" y="130.9">CLK</text>
<text x="41.5" y="132.8">CLK</text>
<text x="133.2" y="132.8">CLK</text>
<text x="175.7" y="132.8">CLK</text>
<text x="267.4" y="132.8">CLK</text>
<text x="49.3" y="139.5">PWR</text>
<text x="49.3" y="141.5">PWR</text>
<text x="181.5" y="139.5">PWR</text>
<text x="181.5" y="141.5">PWR</text>
</g>
<g font-size="1.7" fill="#000080">
<text x="91.7" y="47.5">JM1</text>
<text x="225.9" y="47.5">JM2</text>
<text x="85.2" y="154.6">CON50x2</text>
<text x="219.3" y="154.6">CON50x2</text>
</g>
<g font-size="1.7" fill="#f00">
<text x="46.8" y="53.3">6</text>
<text x="49.7" y="53.3">B34_L8_P</text>
<text x="66.1" y="52.2">B34_L8_P</text>
<text x="104.7" y="52.2">B34_L17_P</text>
<text x="120.7" y="53.3">B34_L17_P</text>
<text x="131.7" y="53.3">6</text>
<text x="45.6" y="59">6</text>
<text x="45.8" y="57.1">6</text>
<text x="46.6" y="55.2">6</text>
<text x="48.5" y="59">B34_L4_N</text>
<text x="48.7" y="57.1">B34_L4_P</text>
<text x="49.5" y="55.2">B34_L8_N</text>
<text x="66.1" y="54.1">B34_L8_N</text>
<text x="66.1" y="56">B34_L4_P</text>
<text x="66.1" y="58">B34_L4_N</text>
<text x="104.7" y="54.1">B34_L17_N</text>
<text x="104.7" y="58">B34_L20_N</text>
<text x="104.7" y="56">B34_L20_P</text>
<text x="120.7" y="55.2">B34_L17_N</text>
<text x="120.7" y="57.1">B34_L20_P</text>
<text x="120.7" y="59">B34_L20_N</text>
<text x="131.7" y="57.1">6</text>
<text x="131.9" y="55.2">6</text>
<text x="131.9" y="59">6</text>
<text x="66.1" y="65.7">B34_L10_P</text>
<text x="104.7" y="65.7">B34_L5_P</text>
<text x="104.7" y="63.8">B34_L15_N</text>
<text x="104.7" y="61.8">B34_L15_P</text>
<text x="120.7" y="62.9">B34_L15_P</text>
<text x="120.7" y="64.8">B34_L15_N</text>
<text x="131.7" y="62.9">6</text>
<text x="131.9" y="64.8">6</text>
<text x="46.6" y="68.7">6</text>
<text x="46.8" y="66.8">6</text>
<text x="49.5" y="68.7">B34_L10_N</text>
<text x="49.7" y="66.8">B34_L10_P</text>
<text x="66.1" y="71.5">B34_L11_P</text>
<text x="66.1" y="67.6">B34_L10_N</text>
<text x="104.7" y="71.5">B34_L12_P</text>
<text x="104.7" y="67.6">B34_L5_N</text>
<text x="121.6" y="66.8">B34_L5_P</text>
<text x="121.6" y="68.7">B34_L5_N</text>
<text x="131.7" y="66.8">6</text>
<text x="131.9" y="68.7">6</text>
<text x="46.6" y="74.5">6</text>
<text x="46.8" y="72.6">6</text>
<text x="47.7" y="76.4">6</text>
<text x="49.5" y="74.5">B34_L11_N</text>
<text x="49.7" y="72.6">B34_L11_P</text>
<text x="50.6" y="76.4">B34_L3_P</text>
<text x="66.1" y="73.4">B34_L11_N</text>
<text x="66.1" y="77.3">B34_L3_N</text>
<text x="66.1" y="75.4">B34_L3_P</text>
<text x="104.7" y="73.4">B34_L12_N</text>
<text x="104.7" y="75.4">B34_L9_P</text>
<text x="104.7" y="77.3">B34_L9_N</text>
<text x="120.7" y="72.6">B34_L12_P</text>
<text x="120.7" y="74.5">B34_L12_N</text>
<text x="120.7" y="76.4">B34_L9_P</text>
<text x="130.7" y="76.4">6</text>
<text x="131.7" y="72.6">6</text>
<text x="131.9" y="74.5">6</text>
<text x="47.5" y="78.3">6</text>
<text x="47.7" y="82.2">6</text>
<text x="50.4" y="78.3">B34_L3_N</text>
<text x="50.6" y="82.2">B34_L7_P</text>
<text x="66.1" y="81.1">B34_L7_P</text>
<text x="66.1" y="83.1">B34_L7_N</text>
<text x="104.7" y="81.1">B34_L2_P</text>
<text x="104.7" y="83.1">B34_L2_N</text>
<text x="120.7" y="82.2">B34_L2_P</text>
<text x="120.7" y="78.3">B34_L9_N</text>
<text x="130.7" y="82.2">6</text>
<text x="130.9" y="78.3">6</text>
<text x="180.9" y="82.2">6</text>
<text x="183.8" y="82.2">B34_L19_P</text>
<text x="200.2" y="81.1">B34_L19_P</text>
<text x="200.2" y="83.1">B34_L19_N</text>
<text x="238.8" y="81.1">B34_L21_P</text>
<text x="238.8" y="83.1">B34_L21_N</text>
<text x="254.8" y="82.2">B34_L21_P</text>
<text x="265.8" y="82.2">6</text>
<text x="45.6" y="88">6</text>
<text x="45.8" y="86.1">6</text>
<text x="47.5" y="84.1">6</text>
<text x="48.5" y="88">B35_L19_N</text>
<text x="48.7" y="86.1">B35_L19_P</text>
<text x="50.4" y="84.1">B34_L7_N</text>
<text x="65.1" y="86.9">B35_L19_N</text>
<text x="65.1" y="85">B35_L19_P</text>
<text x="104.7" y="86.9">B34_L1_N</text>
<text x="104.7" y="85">B34_L1_P</text>
<text x="120.7" y="86.1">B34_L1_P</text>
<text x="120.7" y="88">B34_L1_N</text>
<text x="120.7" y="84.1">B34_L2_N</text>
<text x="130.7" y="86.1">6</text>
<text x="130.9" y="88">6</text>
<text x="130.9" y="84.1">6</text>
<text x="180.7" y="84.1">6</text>
<text x="180.7" y="88">6</text>
<text x="180.9" y="86.1">6</text>
<text x="183.6" y="84.1">B34_L19_N</text>
<text x="183.6" y="88">B34_L23_N</text>
<text x="183.8" y="86.1">B34_L23_P</text>
<text x="200.2" y="86.9">B34_L23_N</text>
<text x="200.2" y="85">B34_L23_P</text>
<text x="238.8" y="86.9">B34_L22_N</text>
<text x="238.8" y="85">B34_L22_P</text>
<text x="254.8" y="84.1">B34_L21_N</text>
<text x="254.8" y="86.1">B34_L22_P</text>
<text x="254.8" y="88">B34_L22_N</text>
<text x="265.8" y="86.1">6</text>
<text x="266" y="84.1">6</text>
<text x="266" y="88">6</text>
<text x="45.6" y="93.8">6</text>
<text x="45.8" y="95.7">6</text>
<text x="45.8" y="91.9">6</text>
<text x="48.5" y="93.8">B35_L22_N</text>
<text x="48.7" y="95.7">B35_L23_P</text>
<text x="48.7" y="91.9">B35_L22_P</text>
<text x="65.1" y="90.8">B35_L22_P</text>
<text x="65.1" y="92.7">B35_L22_N</text>
<text x="66.1" y="94.7">B35_L23_P</text>
<text x="104.7" y="94.7">B35_L17_P</text>
<text x="104.7" y="90.8">B35_L24_P</text>
<text x="104.7" y="92.7">B35_L24_N</text>
<text x="120.7" y="95.7">B35_L17_P</text>
<text x="120.7" y="91.9">B35_L24_P</text>
<text x="120.7" y="93.8">B35_L24_N</text>
<text x="131.7" y="95.7">6</text>
<text x="131.7" y="91.9">6</text>
<text x="131.9" y="93.8">6</text>
<text x="180.7" y="93.8">6</text>
<text x="180.9" y="91.9">6</text>
<text x="180.9" y="95.7">6</text>
<text x="183.6" y="93.8">B34_L13_N</text>
<text x="183.8" y="91.9">B34_L13_P</text>
<text x="183.8" y="95.7">B34_L16_P</text>
<text x="199.8" y="94.7">B34_L16_P</text>
<text x="200.2" y="90.8">B34_L13_P</text>
<text x="200.2" y="92.7">B34_L13_N</text>
<text x="238.8" y="90.8">B34_L14_P</text>
<text x="238.8" y="92.7">B34_L14_N</text>
<text x="238.8" y="94.7">B34_L18_P</text>
<text x="254.8" y="91.9">B34_L14_P</text>
<text x="254.8" y="93.8">B34_L14_N</text>
<text x="254.8" y="95.7">B34_L18_P</text>
<text x="265.8" y="91.9">6</text>
<text x="265.8" y="95.7">6</text>
<text x="266" y="93.8">6</text>
<text x="45.6" y="97.6">6</text>
<text x="46.8" y="101.5">6</text>
<text x="48.5" y="97.6">B35_L23_N</text>
<text x="49.7" y="101.5">B35_L16_P</text>
<text x="66.1" y="100.4">B35_L16_P</text>
<text x="66.1" y="96.6">B35_L23_N</text>
<text x="104.7" y="100.4">B35_L18_P</text>
<text x="104.7" y="96.6">B35_L17_N</text>
<text x="120.7" y="101.5">B35_L18_P</text>
<text x="120.7" y="97.6">B35_L17_N</text>
<text x="131.7" y="101.5">6</text>
<text x="131.9" y="97.6">6</text>
<text x="180.7" y="97.6">6</text>
<text x="181.9" y="101.5">5</text>
<text x="183.6" y="97.6">B34_L16_N</text>
<text x="184.8" y="101.5">B33_L1_P</text>
<text x="199.8" y="96.6">B34_L16_N</text>
<text x="200.2" y="100.4">B33_L1_P</text>
<text x="238.8" y="96.6">B34_L18_N</text>
<text x="238.8" y="100.4">B34_L6_P</text>
<text x="254.8" y="97.6">B34_L18_N</text>
<text x="255.8" y="101.5">B34_L6_P</text>
<text x="265.8" y="101.5">6</text>
<text x="266" y="97.6">6</text>
<text x="46.6" y="103.4">6</text>
<text x="47.5" y="107.3">6</text>
<text x="47.7" y="105.4">6</text>
<text x="49.5" y="103.4">B35_L16_N</text>
<text x="50.4" y="107.3">B35_L5_N</text>
<text x="50.6" y="105.4">B35_L5_P</text>
<text x="66.1" y="106.2">B35_L5_N</text>
<text x="66.1" y="104.3">B35_L5_P</text>
<text x="66.1" y="102.4">B35_L16_N</text>
<text x="104.7" y="106.2">B35_L15_N</text>
<text x="104.7" y="104.3">B35_L15_P</text>
<text x="104.7" y="102.4">B35_L18_N</text>
<text x="120.7" y="105.4">B35_L15_P</text>
<text x="120.7" y="107.3">B35_L15_N</text>
<text x="120.7" y="103.4">B35_L18_N</text>
<text x="131.7" y="105.4">6</text>
<text x="131.9" y="107.3">6</text>
<text x="131.9" y="103.4">6</text>
<text x="181.7" y="107.3">5</text>
<text x="181.7" y="103.4">5</text>
<text x="181.9" y="105.4">5</text>
<text x="184.6" y="107.3">B33_L2_N</text>
<text x="184.6" y="103.4">B33_L1_N</text>
<text x="184.8" y="105.4">B33_L2_P</text>
<text x="200.2" y="106.2">B33_L2_N</text>
<text x="200.2" y="104.3">B33_L2_P</text>
<text x="200.2" y="102.4">B33_L1_N</text>
<text x="238.8" y="106.2">B34_L24_N</text>
<text x="238.8" y="104.3">B34_L24_P</text>
<text x="238.8" y="102.4">B34_L6_N</text>
<text x="254.8" y="105.4">B34_L24_P</text>
<text x="254.8" y="107.3">B34_L24_N</text>
<text x="255.8" y="103.4">B34_L6_N</text>
<text x="265.8" y="105.4">6</text>
<text x="266" y="107.3">6</text>
<text x="266" y="103.4">6</text>
<text x="46.6" y="113.1">6</text>
<text x="46.8" y="111.2">6</text>
<text x="49.5" y="113.1">B35_L13_N</text>
<text x="49.7" y="111.2">B35_L13_P</text>
<text x="66.1" y="112">B35_L13_N</text>
<text x="66.1" y="110.1">B35_L13_P</text>
<text x="66.1" y="114">B35_L20_P</text>
<text x="104.7" y="112">B35_L14_N</text>
<text x="104.7" y="110.1">B35_L14_P</text>
<text x="104.7" y="114">B35_L21_P</text>
<text x="120.7" y="111.2">B35_L14_P</text>
<text x="120.7" y="113.1">B35_L14_N</text>
<text x="131.7" y="111.2">6</text>
<text x="131.9" y="113.1">6</text>
<text x="180.7" y="113.1">5</text>
<text x="180.9" y="111.2">5</text>
<text x="183.6" y="113.1">B33_L13_N</text>
<text x="183.8" y="111.2">B33_L13_P</text>
<text x="200.2" y="110.1">B33_L13_P</text>
<text x="200.2" y="112">B33_L13_N</text>
<text x="200.2" y="114">B33_L3_P</text>
<text x="238.8" y="110.1">B33_L11_P</text>
<text x="238.8" y="112">B33_L11_N</text>
<text x="238.8" y="114">B33_L5_P</text>
<text x="254.8" y="111.2">B33_L11_P</text>
<text x="254.8" y="113.1">B33_L11_N</text>
<text x="265.8" y="111.2">5</text>
<text x="266" y="113.1">5</text>
<text x="46.6" y="116.9">6</text>
<text x="46.8" y="115">6</text>
<text x="49.5" y="116.9">B35_L20_N</text>
<text x="49.7" y="115">B35_L20_P</text>
<text x="66.1" y="119.7">B35_L6_P</text>
<text x="66.1" y="115.9">B35_L20_N</text>
<text x="104.7" y="119.7">B35_L2_P</text>
<text x="104.7" y="115.9">B35_L21_N</text>
<text x="119.7" y="115">B35_L21_P</text>
<text x="119.7" y="116.9">B35_L21_N</text>
<text x="130.7" y="115">6</text>
<text x="130.9" y="116.9">6</text>
<text x="181.7" y="116.9">5</text>
<text x="181.9" y="115">5</text>
<text x="184.6" y="116.9">B33_L3_N</text>
<text x="184.8" y="115">B33_L3_P</text>
<text x="200.2" y="115.9">B33_L3_N</text>
<text x="200.2" y="119.7">B33_L9_P</text>
<text x="238.8" y="119.7">B33_L4_P</text>
<text x="238.8" y="115.9">B33_L5_N</text>
<text x="254.8" y="115">B33_L5_P</text>
<text x="254.8" y="116.9">B33_L5_N</text>
<text x="264.9" y="115">5</text>
<text x="265.1" y="116.9">5</text>
<text x="46.8" y="124.7">6</text>
<text x="47.5" y="122.7">6</text>
<text x="47.7" y="120.8">6</text>
<text x="49.7" y="124.7">B35_L1_P</text>
<text x="50.4" y="122.7">B35_L6_N</text>
<text x="50.6" y="120.8">B35_L6_P</text>
<text x="66.1" y="125.5">B35_L1_N</text>
<text x="66.1" y="123.6">B35_L1_P</text>
<text x="66.1" y="121.7">B35_L6_N</text>
<text x="104.7" y="125.5">B35_L10_N</text>
<text x="104.7" y="123.6">B35_L10_P</text>
<text x="104.7" y="121.7">B35_L2_N</text>
<text x="120.7" y="124.7">B35_L10_P</text>
<text x="120.7" y="120.8">B35_L2_P</text>
<text x="120.7" y="122.7">B35_L2_N</text>
<text x="130.7" y="120.8">6</text>
<text x="130.9" y="122.7">6</text>
<text x="131.7" y="124.7">6</text>
<text x="181.7" y="122.7">5</text>
<text x="181.9" y="120.8">5</text>
<text x="181.9" y="124.7">5</text>
<text x="184.6" y="122.7">B33_L9_N</text>
<text x="184.8" y="120.8">B33_L9_P</text>
<text x="184.8" y="124.7">B33_L7_P</text>
<text x="200.2" y="121.7">B33_L9_N</text>
<text x="200.2" y="125.5">B33_L7_N</text>
<text x="200.2" y="123.6">B33_L7_P</text>
<text x="238.8" y="121.7">B33_L4_N</text>
<text x="238.8" y="123.6">B33_L8_P</text>
<text x="238.8" y="125.5">B33_L8_N</text>
<text x="254.8" y="122.7">B33_L4_N</text>
<text x="254.8" y="120.8">B33_L4_P</text>
<text x="254.8" y="124.7">B33_L8_P</text>
<text x="264.9" y="120.8">5</text>
<text x="264.9" y="124.7">5</text>
<text x="265.1" y="122.7">5</text>
<text x="46.6" y="126.6">6</text>
<text x="46.8" y="130.5">6</text>
<text x="49.5" y="126.6">B35_L1_N</text>
<text x="49.7" y="130.5">B35_L11_P</text>
<text x="66.1" y="129.4">B35_L11_P</text>
<text x="66.1" y="131.3">B35_L11_N</text>
<text x="104.7" y="129.4">B35_L12_P</text>
<text x="104.7" y="131.3">B35_L12_N</text>
<text x="120.7" y="130.5">B35_L12_P</text>
<text x="120.7" y="126.6">B35_L10_N</text>
<text x="131.7" y="130.5">6</text>
<text x="131.9" y="126.6">6</text>
<text x="180.9" y="130.5">5</text>
<text x="181.7" y="126.6">5</text>
<text x="183.8" y="130.5">B33_L12_P</text>
<text x="184.6" y="126.6">B33_L7_N</text>
<text x="200.2" y="129.4">B33_L12_P</text>
<text x="200.2" y="131.3">B33_L12_N</text>
<text x="238.8" y="131.3">B33_L14_N</text>
<text x="238.8" y="129.4">B33_L14_P</text>
<text x="254.8" y="126.6">B33_L8_N</text>
<text x="254.8" y="130.5">B33_L14_P</text>
<text x="265.1" y="126.6">5</text>
<text x="265.8" y="130.5">5</text>
<text x="46.6" y="132.4">6</text>
<text x="47.5" y="136.2">6</text>
<text x="47.7" y="134.3">6</text>
<text x="49.5" y="132.4">B35_L11_N</text>
<text x="50.4" y="136.2">B35_L8_N</text>
<text x="50.6" y="134.3">B35_L8_P</text>
<text x="66.1" y="135.2">B35_L8_N</text>
<text x="66.1" y="133.3">B35_L8_P</text>
<text x="104.7" y="135.2">B35_L9_N</text>
<text x="104.7" y="133.3">B35_L9_P</text>
<text x="120.7" y="132.4">B35_L12_N</text>
<text x="121.6" y="136.2">B35_L9_N</text>
<text x="121.6" y="134.3">B35_L9_P</text>
<text x="131.7" y="134.3">6</text>
<text x="131.9" y="132.4">6</text>
<text x="131.9" y="136.2">6</text>
<text x="180.7" y="132.4">5</text>
<text x="180.7" y="136.2">5</text>
<text x="180.9" y="134.3">5</text>
<text x="183.6" y="132.4">B33_L12_N</text>
<text x="183.6" y="136.2">B33_L10_N</text>
<text x="183.8" y="134.3">B33_L10_P</text>
<text x="200.2" y="133.3">B33_L10_P</text>
<text x="200.2" y="135.2">B33_L10_N</text>
<text x="238.8" y="133.3">B33_L6_P</text>
<text x="238.8" y="135.2">B33_L6_N</text>
<text x="254.8" y="136.2">B33_L6_N</text>
<text x="254.8" y="134.3">B33_L6_P</text>
<text x="254.8" y="132.4">B33_L14_N</text>
<text x="264.9" y="134.3">5</text>
<text x="265.1" y="136.2">5</text>
<text x="266" y="132.4">5</text>
<text x="47.7" y="144">6</text>
<text x="50.6" y="144">B35_L7_P</text>
<text x="66.1" y="142.9">B35_L7_P</text>
<text x="104.7" y="142.9">B35_L4_P</text>
<text x="104.7" y="141">B35_L3_N</text>
<text x="104.7" y="139">B35_L3_P</text>
<text x="121.6" y="144">B35_L4_P</text>
<text x="121.6" y="140.1">B35_L3_P</text>
<text x="121.6" y="142">B35_L3_N</text>
<text x="131.7" y="144">6</text>
<text x="131.7" y="140.1">6</text>
<text x="131.9" y="142">6</text>
<text x="180.9" y="144">5</text>
<text x="183.8" y="144">B33_L22_P</text>
<text x="200.2" y="142.9">B33_L22_P</text>
<text x="238.8" y="139">B33_L18_P</text>
<text x="238.8" y="141">B33_L18_N</text>
<text x="238.8" y="142.9">B33_L24_P</text>
<text x="254.8" y="140.1">B33_L18_P</text>
<text x="254.8" y="142">B33_L18_N</text>
<text x="254.8" y="144">B33_L24_P</text>
<text x="265.8" y="140.1">5</text>
<text x="265.8" y="144">5</text>
<text x="266" y="142">5</text>
<text x="47.5" y="145.9">6</text>
<text x="50.4" y="145.9">B35_L7_N</text>
<text x="66.1" y="144.8">B35_L7_N</text>
<text x="104.7" y="144.8">B35_L4_N</text>
<text x="121.6" y="145.9">B35_L4_N</text>
<text x="131.9" y="145.9">6</text>
<text x="180.7" y="145.9">5</text>
<text x="183.6" y="145.9">B33_L22_N</text>
<text x="200.2" y="144.8">B33_L22_N</text>
<text x="238.8" y="144.8">B33_L24_N</text>
<text x="254.8" y="145.9">B33_L24_N</text>
<text x="266" y="145.9">5</text>
</g>
<g font-size="1.7">
<text x="83.6" y="52.3">1</text>
<text x="95" y="52.3">2</text>
<text x="217.8" y="52.3">1</text>
<text x="229.2" y="52.3">2</text>
<text x="83.6" y="54.2">3</text>
<text x="83.6" y="56.1">5</text>
<text x="83.6" y="58.1">7</text>
<text x="83.6" y="60">9</text>
<text x="95" y="54.2">4</text>
<text x="95" y="56.1">6</text>
<text x="95" y="58.1">8</text>
<text x="95" y="60">10</text>
<text x="217.8" y="54.2">3</text>
<text x="217.8" y="56.1">5</text>
<text x="217.8" y="58.1">7</text>
<text x="217.8" y="60">9</text>
<text x="229.2" y="54.2">4</text>
<text x="229.2" y="56.1">6</text>
<text x="229.2" y="58.1">8</text>
<text x="229.2" y="60">10</text>
<text x="60.6" y="62.7">VCCIO34</text>
<text x="82.6" y="61.9">11</text>
<text x="82.6" y="63.8">13</text>
<text x="82.6" y="65.8">15</text>
<text x="95" y="61.9">12</text>
<text x="95" y="63.8">14</text>
<text x="95" y="65.8">16</text>
<text x="216.8" y="61.9">11</text>
<text x="216.8" y="63.8">13</text>
<text x="216.8" y="65.8">15</text>
<text x="229.2" y="61.9">12</text>
<text x="229.2" y="63.8">14</text>
<text x="229.2" y="65.8">16</text>
<text x="82.6" y="67.7">17</text>
<text x="82.6" y="69.6">19</text>
<text x="82.6" y="71.6">21</text>
<text x="95" y="67.7">18</text>
<text x="95" y="69.6">20</text>
<text x="95" y="71.6">22</text>
<text x="216.8" y="67.7">17</text>
<text x="216.8" y="69.6">19</text>
<text x="216.8" y="71.6">21</text>
<text x="229.2" y="67.7">18</text>
<text x="229.2" y="69.6">20</text>
<text x="229.2" y="71.6">22</text>
<text x="82.6" y="73.5">23</text>
<text x="82.6" y="75.4">25</text>
<text x="82.6" y="77.4">27</text>
<text x="95" y="73.5">24</text>
<text x="95" y="75.4">26</text>
<text x="95" y="77.4">28</text>
<text x="216.8" y="73.5">23</text>
<text x="216.8" y="75.4">25</text>
<text x="216.8" y="77.4">27</text>
<text x="229.2" y="73.5">24</text>
<text x="229.2" y="75.4">26</text>
<text x="229.2" y="77.4">28</text>
<text x="82.6" y="79.3">29</text>
<text x="82.6" y="81.2">31</text>
<text x="82.6" y="83.1">33</text>
<text x="95" y="79.3">30</text>
<text x="95" y="81.2">32</text>
<text x="95" y="83.1">34</text>
<text x="216.8" y="79.3">29</text>
<text x="216.8" y="81.2">31</text>
<text x="216.8" y="83.1">33</text>
<text x="229.2" y="79.3">30</text>
<text x="229.2" y="81.2">32</text>
<text x="229.2" y="83.1">34</text>
<text x="82.6" y="85.1">35</text>
<text x="82.6" y="87">37</text>
<text x="82.6" y="88.9">39</text>
<text x="95" y="85.1">36</text>
<text x="95" y="87">38</text>
<text x="95" y="88.9">40</text>
<text x="216.8" y="85.1">35</text>
<text x="216.8" y="87">37</text>
<text x="216.8" y="88.9">39</text>
<text x="229.2" y="85.1">36</text>
<text x="229.2" y="87">38</text>
<text x="229.2" y="88.9">40</text>
<text x="82.6" y="90.9">41</text>
<text x="82.6" y="92.8">43</text>
<text x="82.6" y="94.7">45</text>
<text x="95" y="90.9">42</text>
<text x="95" y="92.8">44</text>
<text x="95" y="94.7">46</text>
<text x="216.8" y="90.9">41</text>
<text x="216.8" y="92.8">43</text>
<text x="216.8" y="94.7">45</text>
<text x="229.2" y="90.9">42</text>
<text x="229.2" y="92.8">44</text>
<text x="229.2" y="94.7">46</text>
<text x="82.6" y="96.7">47</text>
<text x="82.6" y="98.6">49</text>
<text x="82.6" y="100.5">51</text>
<text x="95" y="96.7">48</text>
<text x="95" y="98.6">50</text>
<text x="95" y="100.5">52</text>
<text x="216.8" y="96.7">47</text>
<text x="216.8" y="98.6">49</text>
<text x="216.8" y="100.5">51</text>
<text x="229.2" y="96.7">48</text>
<text x="229.2" y="98.6">50</text>
<text x="229.2" y="100.5">52</text>
<text x="82.6" y="102.4">53</text>
<text x="82.6" y="104.4">55</text>
<text x="82.6" y="106.3">57</text>
<text x="95" y="102.4">54</text>
<text x="95" y="104.4">56</text>
<text x="95" y="106.3">58</text>
<text x="216.8" y="102.4">53</text>
<text x="216.8" y="104.4">55</text>
<text x="216.8" y="106.3">57</text>
<text x="229.2" y="102.4">54</text>
<text x="229.2" y="104.4">56</text>
<text x="229.2" y="106.3">58</text>
<text x="82.6" y="108.2">59</text>
<text x="82.6" y="110.2">61</text>
<text x="82.6" y="112.1">63</text>
<text x="95" y="108.2">60</text>
<text x="95" y="110.2">62</text>
<text x="95" y="112.1">64</text>
<text x="216.8" y="108.2">59</text>
<text x="216.8" y="110.2">61</text>
<text x="216.8" y="112.1">63</text>
<text x="229.2" y="108.2">60</text>
<text x="229.2" y="110.2">62</text>
<text x="229.2" y="112.1">64</text>
<text x="82.6" y="114">65</text>
<text x="82.6" y="116">67</text>
<text x="82.6" y="117.9">69</text>
<text x="82.6" y="119.8">71</text>
<text x="95" y="114">66</text>
<text x="95" y="116">68</text>
<text x="95" y="117.9">70</text>
<text x="95" y="119.8">72</text>
<text x="216.8" y="114">65</text>
<text x="216.8" y="116">67</text>
<text x="216.8" y="117.9">69</text>
<text x="216.8" y="119.8">71</text>
<text x="229.2" y="114">66</text>
<text x="229.2" y="116">68</text>
<text x="229.2" y="117.9">70</text>
<text x="229.2" y="119.8">72</text>
<text x="82.6" y="121.8">73</text>
<text x="82.6" y="123.7">75</text>
<text x="82.6" y="125.6">77</text>
<text x="95" y="121.8">74</text>
<text x="95" y="123.7">76</text>
<text x="95" y="125.6">78</text>
<text x="216.8" y="121.8">73</text>
<text x="216.8" y="123.7">75</text>
<text x="216.8" y="125.6">77</text>
<text x="229.2" y="121.8">74</text>
<text x="229.2" y="123.7">76</text>
<text x="229.2" y="125.6">78</text>
<text x="82.6" y="127.6">79</text>
<text x="82.6" y="129.5">81</text>
<text x="82.6" y="131.4">83</text>
<text x="95" y="127.6">80</text>
<text x="95" y="129.5">82</text>
<text x="95" y="131.4">84</text>
<text x="216.8" y="127.6">79</text>
<text x="216.8" y="129.5">81</text>
<text x="216.8" y="131.4">83</text>
<text x="229.2" y="127.6">80</text>
<text x="229.2" y="129.5">82</text>
<text x="229.2" y="131.4">84</text>
<text x="82.6" y="133.3">85</text>
<text x="82.6" y="135.3">87</text>
<text x="82.6" y="137.2">89</text>
<text x="95" y="133.3">86</text>
<text x="95" y="135.3">88</text>
<text x="95" y="137.2">90</text>
<text x="216.8" y="133.3">85</text>
<text x="216.8" y="135.3">87</text>
<text x="216.8" y="137.2">89</text>
<text x="229.2" y="133.3">86</text>
<text x="229.2" y="135.3">88</text>
<text x="229.2" y="137.2">90</text>
<text x="62.6" y="139.9">VCCIO35</text>
<text x="82.6" y="139.1">91</text>
<text x="82.6" y="141.1">93</text>
<text x="82.6" y="143">95</text>
<text x="95" y="139.1">92</text>
<text x="95" y="141.1">94</text>
<text x="95" y="143">96</text>
<text x="196.7" y="139.9">VCCIO33</text>
<text x="216.8" y="139.1">91</text>
<text x="216.8" y="141.1">93</text>
<text x="216.8" y="143">95</text>
<text x="229.2" y="139.1">92</text>
<text x="229.2" y="141.1">94</text>
<text x="229.2" y="143">96</text>
<text x="82.6" y="144.9">97</text>
<text x="82.6" y="146.9">99</text>
<text x="95" y="144.9">98</text>
<text x="95" y="146.9">100</text>
<text x="216.8" y="144.9">97</text>
<text x="216.8" y="146.9">99</text>
<text x="229.2" y="144.9">98</text>
<text x="229.2" y="146.9">100</text>
<text x="222" y="183.6">Title</text>
<text x="229.8" y="185.5">&lt;Title&gt;</text>
<text x="222" y="189.3">Size</text>
<text x="224" y="191.3">B</text>
<text x="229.8" y="189.3">Document Number</text>
<text x="229.8" y="191.3">XME0720 Schematic</text>
<text x="285.7" y="189.3">Rev</text>
<text x="287.7" y="191.3">1</text>
<text x="222" y="195.1">Date:</text>
<text x="232.1" y="195.1">Thursday, March 07, 2019</text>
<text x="260.6" y="195.1">Sheet</text>
<text x="270.3" y="195.1">12</text>
<text x="276.1" y="195.1">of</text>
<text x="281.9" y="195.1">14</text>
</g>
<g font-size="1.4">
<text x="30.9" y="11.7">5</text>
<text x="88.8" y="11.7">4</text>
<text x="146.7" y="11.7">3</text>
<text x="204.7" y="11.7">2</text>
<text x="262.6" y="11.7">1</text>
<text x=".5" y="36.3">D</text>
<text x="292" y="36.3">D</text>
<text x=".5" y="82.1">C</text>
<text x="292" y="82.1">C</text>
<text x=".5" y="128">B</text>
<text x="292" y="128">B</text>
<text x=".5" y="173.8">A</text>
<text x="292" y="173.8">A</text>
<text x="30.9" y="197">5</text>
<text x="88.8" y="197">4</text>
<text x="146.7" y="197">3</text>
<text x="204.7" y="197">2</text>
<text x="262.6" y="197">1</text>
</g>
</svg>
